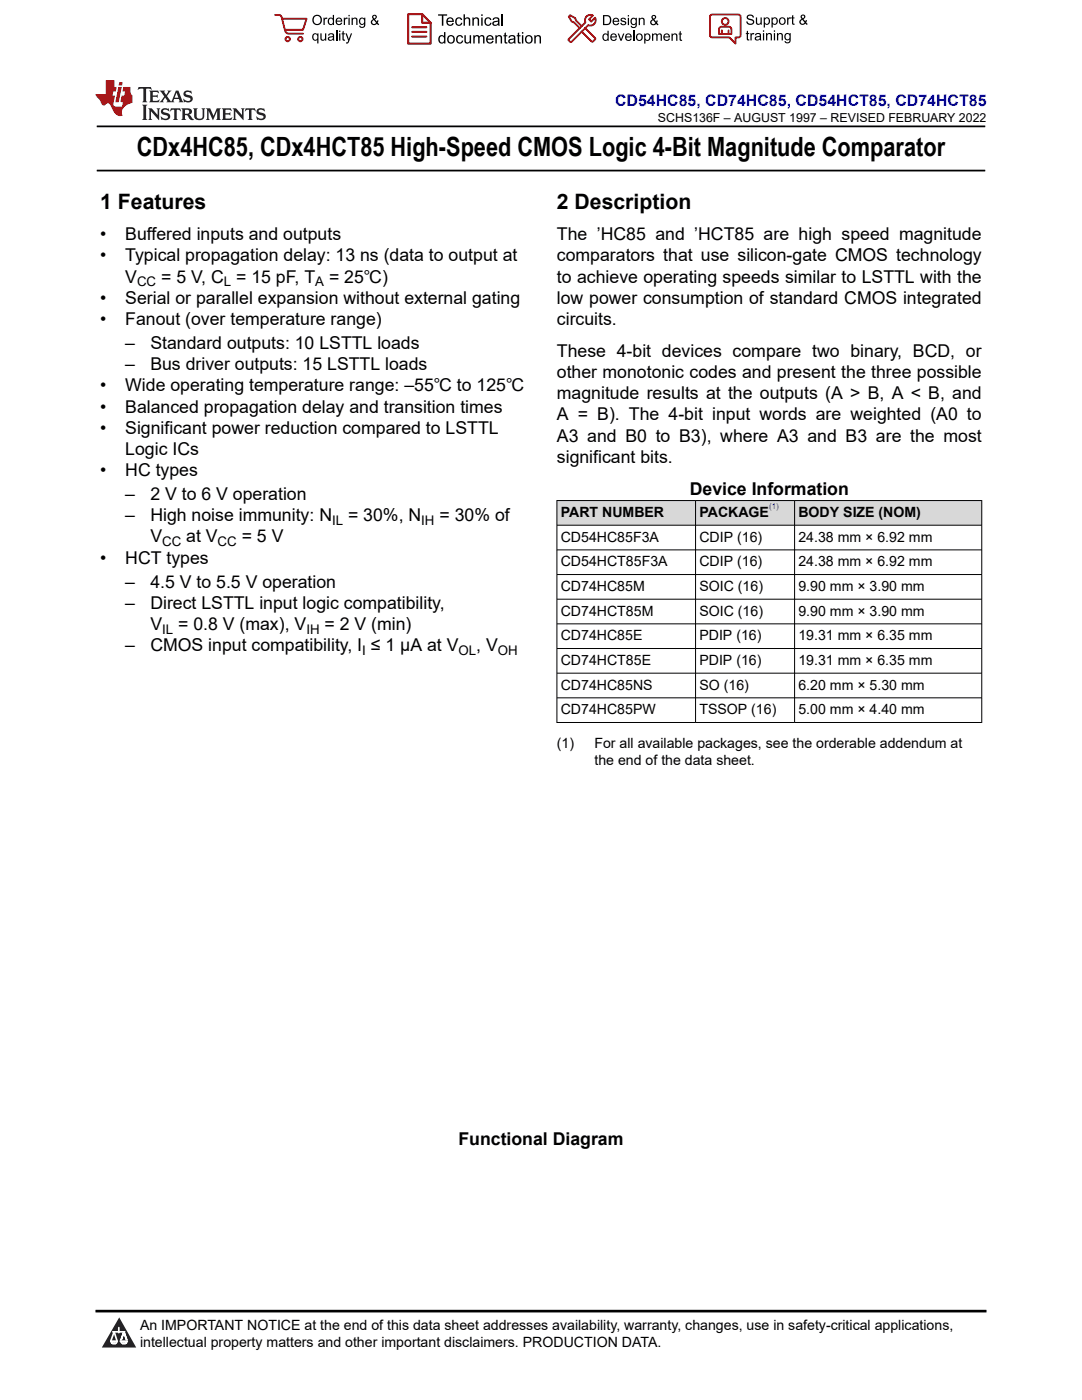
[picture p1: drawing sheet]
<svg xmlns="http://www.w3.org/2000/svg" width="216mm" height="279mm" viewBox="0 0 216 279" stroke-linecap="round" stroke-linejoin="round" font-family="sans-serif">
<path d="M19.3 25.2h177.3M19.3 34h177.3" fill="none" stroke="#000" stroke-width=".35"/>
<g fill="#d8d8d8">
<path d="M111.1 99.9h84.8v4.9h-84.8z" fill-rule="evenodd"/>
<path d="M111.2 100h27.5v4.8h-27.5z" fill-rule="evenodd"/>
<path d="M138.9 100h19.6v4.8h-19.6z" fill-rule="evenodd"/>
<path d="M158.6 100h37.2v4.8h-37.2z" fill-rule="evenodd"/>
</g>
<g fill="none" stroke="#000" stroke-width=".2">
<path d="M111.1 99.9h84.9M111.1 99.8v44.5M138.8 99.8v44.5M158.6 99.8v44.5M195.9 99.8v44.5M111.1 104.8h84.9M111.1 109.7h84.9M111.1 114.7h84.9M111.1 119.6h84.9M111.1 124.5h84.9M111.1 129.4h84.9M111.1 134.3h84.9"/>
<path d="M111.1 139.3h84.9M111.1 144.2h84.9"/>
</g>
<path d="M0 0h215.9v23.8h-215.9z" fill-rule="evenodd" fill="#fff"/>
<path d="M27.7 17.4l-.2 .6 .5-.3h.6v.1v2.2l-.2 .4h1l-.2-.4v-2.2v-.1h.5l.5 .3-.1-.6zM29.8 18.1l.2 .4v1.5l-.2 .4h1.9l.1-.6a1.08 1.08 0 0 1-1.3 .2v-.7h.6l.4 .2v-.6l-.4 .2h-.6v-.6l.2-.1a1 1 0 0 1 1 .2l-.1-.5zM31.8 18.1l1 1.1-1 1.2h.9l-.2-.2 .4-.7 .5 .7-.2 .2h1.6l-.2-.2 .1-.4h1l.1 .4-.1 .2h.9l-.2-.3-.8-2h-.5l-1 2.2-.8-1.1 .9-1.1h-.8l.2 .2-.5 .7-.3-.7 .1-.2zM35.2 18.5l.4 1h-.8zM36.8 18.2a.65 .65 0 0 0-.2 .7 .65 .65 0 0 0 .6 .5l.7 .2 .1 .2a.79 .79 0 0 1-.7 .4 .79 .79 0 0 1-.7-.5l.1 .7 .2-.1a.93 .93 0 0 0 1.1 .1 .93 .93 0 0 0 .4-1 1.46 1.46 0 0 0-1.2-.6l-.1-.3a1.09 1.09 0 0 1 1.2 .2l-.2-.6-.1 .1-.6-.2zM28.4 20.9l.2 .4v2.3l-.2 .3h1l-.2-.3v-2.3l.2-.4zM29.6 21.6l.2 .4v1.6l-.2 .3h.8l-.3-.3v-1.4l1.7 1.8v-2l.2-.4h-.8l.2 .2 .1 1.1-1.2-1.3zM32.3 21.8a.65 .65 0 0 0-.2 .7 .65 .65 0 0 0 .7 .4l.6 .2 .1 .2a.79 .79 0 0 1-.7 .4 .79 .79 0 0 1-.7-.5l.1 .7 .2-.1a.93 .93 0 0 0 1.1 .1 .93 .93 0 0 0 .4-.9 1.46 1.46 0 0 0-1.2-.6l-.1-.4a1.09 1.09 0 0 1 1.2 .2l-.2-.6-.1 .1-.6-.1zM34.1 21.6l-.1 .7a.63 .63 0 0 1 .7-.4l.1 1.7-.3 .3h1l-.2-.3v-1.7a.66 .66 0 0 1 .8 .4l-.1-.7zM36.2 21.6l.2 .4v1.6l-.2 .3h.9l-.2-.2v-.7h.5l.1 .2a.79 .79 0 0 0 1.2 .6l-1-.9a.61 .61 0 0 0 .6-.6 .61 .61 0 0 0-.5-.6zM36.9 21.9h.2a.47 .47 0 0 1 .5 .1 .47 .47 0 0 1 .1 .5l-.2 .2h-.6zM38.5 21.6l.2 .2a2.27 2.27 0 0 0 .4 2 1.04 1.04 0 0 0 1.7-.7v-1.3l.2-.2h-.8l.2 .4v1.1a.6 .6 0 0 1-.6 .6 .6 .6 0 0 1-.6-.6v-1.1l.3-.4zM41.1 21.6l.2 .4v1.6l-.2 .3h.7l-.2-.3v-1.5l.9 1.9 .8-1.9v1.5l-.2 .3h1l-.3-.3v-1.6l.3-.4h-.8l-.7 1.5-.7-1.5zM44.3 21.6l.2 .4v1.6l-.2 .3h1.9l.1-.5a1.09 1.09 0 0 1-1.3 .1v-.6h.6l.4 .1v-.6l-.4 .2h-.6v-.6l.2-.1a1.01 1.01 0 0 1 1 .3l-.1-.6zM46.4 21.6l.3 .4v1.6l-.3 .3h.8l-.2-.3v-1.4l1.6 1.8v-2l.2-.4h-.7l.2 .2v1.1l-1.2-1.3zM49 21.6l-.1 .7a.63 .63 0 0 1 .8-.4v1.7l-.3 .3h1l-.2-.3v-1.7a.66 .66 0 0 1 .8 .4l-.1-.7zM51.4 21.8a.65 .65 0 0 0-.2 .7 .65 .65 0 0 0 .6 .4l.6 .2 .2 .2a.79 .79 0 0 1-.8 .4 .79 .79 0 0 1-.6-.5l.1 .7 .2-.1a.93 .93 0 0 0 1 .1 .93 .93 0 0 0 .5-.9 1.46 1.46 0 0 0-1.3-.6l-.1-.4a1.09 1.09 0 0 1 1.3 .2l-.2-.6-.2 .1-.5-.1z" fill="#231f20"/>
<path d="M21.1 16v2.8h-2.1l.1 .3 .9 1a.95 .95 0 0 0 .9 .9 .59 .59 0 0 1 .6-.4 .59 .59 0 0 1 .5 .4l.4 .8a1.59 1.59 0 0 0 2.1 1.3 1.61 1.61 0 0 1 1-2.2l1-.4-.1-1.5a1.59 1.59 0 0 1-.4-1.6h-1.4l-.2 .9h.5l-.1 .8h-.5l-.2 1v.2l.4 .1-.2 .9h-.6a.73 .73 0 0 1-1.1-.7l.3-1.5h-.5l.2-.8h.5l.2-.9h-.5v-1.4zM23.6 17.4l-.6 3h.7l.6-3zM23.8 16.4l-.1 .7h.7l.1-.7z" fill="#ed1c24"/>
<g fill="#000">
<path d="M62.3 4a1 1 0 0 1 2 0 1 1 0 0 1-2 0zM62.8 3.4a.78 .78 0 0 0-.1 1.1 .78 .78 0 0 0 1.1 .1 .78 .78 0 0 0 .1-1.1 .78 .78 0 0 0-1.1-.1z" fill-rule="evenodd"/>
<path d="M62.5 6.8l.4-.2 .4 .3v-.2h.2v2h-.2v-.7a.68 .68 0 0 1-.9-.1 .68 .68 0 0 1 0-.9zM62.6 7a.51 .51 0 0 0-.1 .6 .51 .51 0 0 0 .7 .2 .51 .51 0 0 0 .1-.7 .51 .51 0 0 0-.7-.1z" fill-rule="evenodd"/>
<path d="M64.5 3.5h.3v.3l.1-.3h.3l.1 .1-.1 .2a.32 .32 0 0 0-.3 0 .32 .32 0 0 0-.1 .4v.8h-.3z" fill-rule="evenodd"/>
<path d="M63.9 6.7h.3v.8a.36 .36 0 0 0 .3 .4 .36 .36 0 0 0 .4-.5v-.7h.2v1.4h-.2v-.2a.51 .51 0 0 1-.6 .2 .51 .51 0 0 1-.4-.5z" fill-rule="evenodd"/>
<path d="M65.6 3.7l.4-.2 .4 .2v-.7h.3v2h-.3v-.2a.7 .7 0 0 1-1-.1 .7 .7 0 0 1 .2-1zM65.8 3.8a.51 .51 0 0 0-.1 .7 .51 .51 0 0 0 .6 .2 .51 .51 0 0 0 .1-.7 .51 .51 0 0 0-.6-.2z" fill-rule="evenodd"/>
<path d="M65.6 6.8a.66 .66 0 0 1 .8-.1 .66 .66 0 0 1 .3 .8v.6h-.2l-.1-.2a.52 .52 0 0 1-.7 .2 .52 .52 0 0 1-.2-.6l.3-.2a.42 .42 0 0 0 .6-.3l-.3-.2-.3 .1-.1 .2h-.3zM65.7 7.6a.35 .35 0 0 0 .3 .4 .35 .35 0 0 0 .4-.4v-.2z" fill-rule="evenodd"/>
<path d="M67.7 6.1h.2v.3h-.2zM67.7 6.7h.2v1.4h-.2z" fill-rule="evenodd"/>
<path d="M67.1 3.7a.68 .68 0 0 1 .9-.1 .68 .68 0 0 1 .3 .7h-1.1a.42 .42 0 0 0 .3 .5 .42 .42 0 0 0 .5-.3h.3a.73 .73 0 0 1-1.1 .4 .73 .73 0 0 1-.1-1.2zM67.4 3.8l-.2 .3h.8l-.2-.4z" fill-rule="evenodd"/>
<path d="M68.6 3.5h.2v.3l.2-.3h.3l.1 .1-.1 .2a.32 .32 0 0 0-.4 0 .32 .32 0 0 0-.1 .4v.8h-.2z" fill-rule="evenodd"/>
<path d="M68.3 6.3l.3-.1v.5h.2v.1h-.2v.9l.3 .4a.36 .36 0 0 1-.4 0 .36 .36 0 0 1-.2-.4v-.9h-.1v-.1h.1z" fill-rule="evenodd"/>
<path d="M68.9 6.7h.3l.4 1.1 .4-1.1h.3l-.6 1.4a.51 .51 0 0 1-.6 .6l-.1-.3h.3l.2-.3z" fill-rule="evenodd"/>
<path d="M69.5 3h.3v.3h-.3zM69.5 3.5h.3v1.5h-.3z" fill-rule="evenodd"/>
<path d="M70.2 3.5h.2v.2a.52 .52 0 0 1 .6-.2 .52 .52 0 0 1 .3 .6v.9h-.2v-.9a.34 .34 0 0 0-.3-.4 .34 .34 0 0 0-.4 .3v1h-.2z" fill-rule="evenodd"/>
<path d="M71.8 3.7l.4-.2 .5 .2v-.2h.2v1.3a.64 .64 0 0 1-.5 .8 .64 .64 0 0 1-.7-.5h.2a.41 .41 0 0 0 .5 .2 .41 .41 0 0 0 .2-.5 .69 .69 0 0 1-.9-.1 .69 .69 0 0 1 .1-1zM72 3.8a.5 .5 0 0 0-.1 .7 .5 .5 0 0 0 .7 .1 .5 .5 0 0 0 .1-.6 .5 .5 0 0 0-.7-.2z" fill-rule="evenodd"/>
<path d="M74.4 3.1a.47 .47 0 0 1 .7 .1 .47 .47 0 0 1-.3 .7l.4 .4 .1-.3 .2 .1-.1 .4 .3 .3-.2 .2-.3-.3a.63 .63 0 0 1-1 .1 .63 .63 0 0 1 .3-1l-.3-.4zM74.5 3.4a.27 .27 0 0 0 .5 0 .27 .27 0 0 0-.5 0zM74.4 4.1a.4 .4 0 0 0 0 .6 .4 .4 0 0 0 .6-.1l-.4-.6z" fill-rule="evenodd"/>
<path d="M87.4 2.9h1.8v.2h-.7v2h-.3v-2h-.8z" fill-rule="evenodd"/>
<path d="M87.6 7.2l.5-.2 .5 .2v-.8h.3v2.3h-.3v-.2a.76 .76 0 0 1-1-.1 .76 .76 0 0 1-.1-1zM87.9 7.4a.58 .58 0 0 0-.2 .7 .58 .58 0 0 0 .8 .2 .58 .58 0 0 0 .1-.7 .58 .58 0 0 0-.7-.2z" fill-rule="evenodd"/>
<path d="M89.5 7.2a.81 .81 0 0 1 1.1 .1 .81 .81 0 0 1-.2 1.2 .81 .81 0 0 1-1.1-.2l-.1-.7zM89.6 7.4a.57 .57 0 0 0 0 .8 .57 .57 0 0 0 .8 0 .57 .57 0 0 0 0-.7 .57 .57 0 0 0-.8-.1z" fill-rule="evenodd"/>
<path d="M89.3 3.7a.77 .77 0 0 1 .9-.2 .77 .77 0 0 1 .4 .9h-1.3a.48 .48 0 0 0 .4 .5 .48 .48 0 0 0 .6-.3h.3a.83 .83 0 0 1-1.3 .4 .83 .83 0 0 1 0-1.3zM89.5 3.8l-.2 .4h1l-.3-.5z" fill-rule="evenodd"/>
<path d="M91 3.7a.7 .7 0 0 1 1.2 .3h-.2a.45 .45 0 0 0-.6-.3 .45 .45 0 0 0-.3 .6 .45 .45 0 0 0 .3 .6 .45 .45 0 0 0 .6-.4l.3 .1a.76 .76 0 0 1-1.1 .5 .76 .76 0 0 1-.3-1.1z" fill-rule="evenodd"/>
<path d="M91.2 7.2a.7 .7 0 0 1 1.2 .3l-.3 .1a.45 .45 0 0 0-.5-.4 .45 .45 0 0 0-.3 .7 .45 .45 0 0 0 .3 .6 .45 .45 0 0 0 .6-.4h.2a.76 .76 0 0 1-1 .5 .76 .76 0 0 1-.4-1.1z" fill-rule="evenodd"/>
<path d="M92.5 2.9h.3v.8a.59 .59 0 0 1 .7-.2 .59 .59 0 0 1 .3 .6v1h-.2v-1a.4 .4 0 0 0-.5-.4 .4 .4 0 0 0-.3 .5v.9h-.3z" fill-rule="evenodd"/>
<path d="M92.7 7h.2v.9a.41 .41 0 0 0 .5 .6 .41 .41 0 0 0 .3-.6v-.9h.3v1.7h-.3v-.3a.58 .58 0 0 1-.7 .3 .58 .58 0 0 1-.3-.7z" fill-rule="evenodd"/>
<path d="M94.3 3.5h.2v.2a.59 .59 0 0 1 .7-.2 .59 .59 0 0 1 .4 .6v1h-.3v-1a.41 .41 0 0 0-.4-.4 .41 .41 0 0 0-.4 .5v.9h-.2z" fill-rule="evenodd"/>
<path d="M94.4 7h.3v.3a.56 .56 0 0 1 1 0 .54 .54 0 0 1 .6-.3 .54 .54 0 0 1 .4 .5v1.2h-.3v-1.1a.34 .34 0 0 0-.3-.4 .34 .34 0 0 0-.4 .3v1.2h-.3v-1.1a.38 .38 0 0 0-.5-.3 .38 .38 0 0 0-.2 .5v.9h-.3z" fill-rule="evenodd"/>
<path d="M96 2.9h.3v.3h-.3zM96 3.5h.3v1.6h-.3z" fill-rule="evenodd"/>
<path d="M96.8 3.7a.7 .7 0 0 1 1.3 .3h-.3a.45 .45 0 0 0-.6-.3 .45 .45 0 0 0-.3 .6 .45 .45 0 0 0 .3 .6 .45 .45 0 0 0 .6-.4l.3 .1a.76 .76 0 0 1-1.1 .5 .76 .76 0 0 1-.3-1.1z" fill-rule="evenodd"/>
<path d="M97.2 7.2a.77 .77 0 0 1 .9-.1 .77 .77 0 0 1 .4 .8h-1.2a.48 .48 0 0 0 .3 .6 .48 .48 0 0 0 .6-.4l.3 .1a.83 .83 0 0 1-1.3 .3 .83 .83 0 0 1 0-1.3zM97.4 7.4l-.1 .3h.9l-.2-.4z" fill-rule="evenodd"/>
<path d="M98.8 7h.3v.3a.59 .59 0 0 1 .7-.3 .59 .59 0 0 1 .4 .7v1h-.3v-1a.41 .41 0 0 0-.5-.5 .41 .41 0 0 0-.3 .6v.9h-.3z" fill-rule="evenodd"/>
<path d="M98.4 3.7a.74 .74 0 0 1 1-.2 .74 .74 0 0 1 .3 .9v.7h-.3v-.2a.59 .59 0 0 1-.8 .3 .59 .59 0 0 1-.3-.8l1.1-.3a.42 .42 0 0 0-.4-.4 .42 .42 0 0 0-.5 .3h-.2zM98.6 4.5a.36 .36 0 0 0 .2 .5 .36 .36 0 0 0 .5-.2l.1-.5z" fill-rule="evenodd"/>
<path d="M100.7 6.6l.2-.1v.5h.3v.2h-.3v1l.1 .2h.2l.1 .3a.41 .41 0 0 1-.5-.1 .41 .41 0 0 1-.1-.4v-1h-.2v-.2h.2z" fill-rule="evenodd"/>
<path d="M101.6 7.2a.74 .74 0 0 1 .9-.2 .74 .74 0 0 1 .3 1l.1 .7h-.3v-.2a.59 .59 0 0 1-.8 .2 .59 .59 0 0 1-.3-.8l1-.3a.42 .42 0 0 0-.3-.4 .42 .42 0 0 0-.5 .3h-.3zM101.8 8.1a.36 .36 0 0 0 .1 .5 .36 .36 0 0 0 .5-.3l.2-.4z" fill-rule="evenodd"/>
<path d="M103.3 6.6l.3-.1v.5h.3v.2h-.3v1l.1 .2h.2v.3a.41 .41 0 0 1-.5-.1 .41 .41 0 0 1-.1-.4v-1h-.2v-.2h.2z" fill-rule="evenodd"/>
<path d="M104.1 6.4h.3v.3h-.3zM104.1 7h.3v1.7h-.3z" fill-rule="evenodd"/>
<path d="M105 7.2a.81 .81 0 0 1 1.1 .1 .81 .81 0 0 1-.1 1.2 .81 .81 0 0 1-1.2-.2v-.7zM105.2 7.4a.57 .57 0 0 0-.1 .8 .57 .57 0 0 0 .8 0 .57 .57 0 0 0 0-.7 .57 .57 0 0 0-.7-.1z" fill-rule="evenodd"/>
<path d="M106.6 7h.3v.3a.59 .59 0 0 1 .7-.3 .59 .59 0 0 1 .4 .7v1h-.3v-1a.41 .41 0 0 0-.5-.5 .41 .41 0 0 0-.3 .6v.9h-.3z" fill-rule="evenodd"/>
<path d="M120.3 3h.7a1 1 0 0 1 1 1 1 1 0 0 1-1 1h-.7zM120.6 3.2v1.6h.4a.77 .77 0 0 0 .7-.8 .77 .77 0 0 0-.7-.8z" fill-rule="evenodd"/>
<path d="M120.4 6.9l.4-.2 .4 .2v-.8h.3v2h-.3v-.1a.7 .7 0 0 1-.9-.2 .7 .7 0 0 1 .1-.9zM120.6 7a.51 .51 0 0 0-.1 .7 .51 .51 0 0 0 .6 .1 .51 .51 0 0 0 .1-.6 .51 .51 0 0 0-.6-.2z" fill-rule="evenodd"/>
<path d="M122 6.9a.68 .68 0 0 1 .8-.2 .68 .68 0 0 1 .3 .8h-1.1a.42 .42 0 0 0 .3 .5 .42 .42 0 0 0 .5-.3h.3a.73 .73 0 0 1-1.1 .3 .73 .73 0 0 1 0-1.1zM122.2 7l-.2 .3h.8l-.2-.4z" fill-rule="evenodd"/>
<path d="M122.4 3.7a.68 .68 0 0 1 .8-.1 .68 .68 0 0 1 .4 .8h-1.1a.42 .42 0 0 0 .3 .4 .42 .42 0 0 0 .5-.3l.3 .1a.73 .73 0 0 1-1.2 .3 .73 .73 0 0 1 0-1.2zM122.6 3.8l-.1 .3h.8l-.2-.3z" fill-rule="evenodd"/>
<path d="M123.9 3.7l.1-.1a.62 .62 0 0 1 .9 .3l-.2 .1a.29 .29 0 0 0-.3-.3 .29 .29 0 0 0-.3 .3l.1 .1a.58 .58 0 0 1 .6 .1 .58 .58 0 0 1 .1 .6 .67 .67 0 0 1-1.1-.2l.2-.1a.33 .33 0 0 0 .4 .4 .33 .33 0 0 0 .3-.4 .71 .71 0 0 1-.9-.6z" fill-rule="evenodd"/>
<path d="M123.3 6.7h.2l.4 1.2 .4-1.2h.3l-.6 1.4h-.2z" fill-rule="evenodd"/>
<path d="M125.3 3h.2v.3h-.2zM125.3 3.6h.2v1.4h-.2z" fill-rule="evenodd"/>
<path d="M124.9 6.9a.68 .68 0 0 1 .8-.2 .68 .68 0 0 1 .4 .8h-1.1a.42 .42 0 0 0 .3 .5 .42 .42 0 0 0 .5-.3h.3a.73 .73 0 0 1-1.2 .3 .73 .73 0 0 1 0-1.1zM125.1 7l-.1 .3h.8l-.2-.4z" fill-rule="evenodd"/>
<path d="M126 3.7l.4-.2 .4 .2v-.1h.3v1.2a.64 .64 0 0 1-.5 .8 .64 .64 0 0 1-.8-.5l.3 .1a.41 .41 0 0 0 .5 .2 .41 .41 0 0 0 .2-.6 .69 .69 0 0 1-.9-.1 .69 .69 0 0 1 .1-1zM126.2 3.9a.5 .5 0 0 0-.1 .6 .5 .5 0 0 0 .6 .2 .5 .5 0 0 0 .2-.7 .5 .5 0 0 0-.7-.1z" fill-rule="evenodd"/>
<path d="M126.9 7.4a.73 .73 0 0 1 1.4 0 .73 .73 0 0 1-1.4 0zM127.3 7a.5 .5 0 0 0-.1 .7 .5 .5 0 0 0 .7 0 .5 .5 0 0 0 0-.6 .5 .5 0 0 0-.6-.1z" fill-rule="evenodd"/>
<path d="M127.5 3.6h.2v.2a.52 .52 0 0 1 .6-.3 .52 .52 0 0 1 .3 .6v.9h-.2v-.9a.34 .34 0 0 0-.3-.4 .34 .34 0 0 0-.4 .3v1h-.2z" fill-rule="evenodd"/>
<path d="M128.5 6.7h.3v.2a.67 .67 0 0 1 .9 0 .67 .67 0 0 1 0 .9 .55 .55 0 0 1-.9 .2v.7h-.3zM128.9 7a.5 .5 0 0 0-.1 .7 .5 .5 0 0 0 .6 .1 .5 .5 0 0 0 .2-.6 .5 .5 0 0 0-.7-.2z" fill-rule="evenodd"/>
<path d="M130.1 6.7h.2v.2a.49 .49 0 0 1 .9 0l.4-.2a.42 .42 0 0 1 .5 .4v1h-.3v-.9a.3 .3 0 0 0-.2-.3 .3 .3 0 0 0-.4 .2v1h-.2v-.9a.33 .33 0 0 0-.5-.3 .33 .33 0 0 0-.2 .5v.7h-.2z" fill-rule="evenodd"/>
<path d="M130.1 3.1a.47 .47 0 0 1 .8 .1 .47 .47 0 0 1-.3 .7l.3 .4 .1-.2h.3l-.2 .5 .3 .3-.2 .2-.3-.3a.63 .63 0 0 1-1 .1 .63 .63 0 0 1 .3-1l-.2-.5zM130.2 3.5a.27 .27 0 0 0 .5 0 .27 .27 0 0 0-.5 0zM130.2 4.1a.4 .4 0 0 0 0 .7 .4 .4 0 0 0 .6-.2l-.5-.6z" fill-rule="evenodd"/>
<path d="M132.5 6.9a.68 .68 0 0 1 .9-.2 .68 .68 0 0 1 .3 .8h-1.1a.42 .42 0 0 0 .3 .5 .42 .42 0 0 0 .5-.3h.3a.73 .73 0 0 1-1.1 .3 .73 .73 0 0 1-.1-1.1zM132.7 7l-.1 .3h.8l-.2-.4z" fill-rule="evenodd"/>
<path d="M134 6.7h.2v.2a.52 .52 0 0 1 .6-.2 .52 .52 0 0 1 .4 .6v.8h-.3v-.8a.34 .34 0 0 0-.2-.4 .34 .34 0 0 0-.4 .2l-.1 1h-.2z" fill-rule="evenodd"/>
<path d="M135.6 6.3l.2-.1v.5h.3v.2h-.3v.8l.3 .4a.36 .36 0 0 1-.4 0 .36 .36 0 0 1-.1-.4v-.8h-.2v-.2h.2z" fill-rule="evenodd"/>
<path d="M149.2 3a.8 .8 0 0 1 1.2 .5h-.2a.44 .44 0 0 0-.5-.4 .44 .44 0 0 0-.4 .5l.2 .1a.9 .9 0 0 1 1 .8 .84 .84 0 0 1-.9 .5 .84 .84 0 0 1-.7-.7h.3a.52 .52 0 0 0 .5 .5 .52 .52 0 0 0 .5-.6l-.2-.1a.85 .85 0 0 1-1-.8z" fill-rule="evenodd"/>
<path d="M149 6.3l.3-.2v.5h.2v.2h-.2v.9l.2 .4a.36 .36 0 0 1-.4-.1 .36 .36 0 0 1-.1-.4v-.8h-.2v-.2h.2z" fill-rule="evenodd"/>
<path d="M149.7 6.6h.3v.2l.1-.2h.3l.1 .1-.1 .2a.32 .32 0 0 0-.3 0 .32 .32 0 0 0-.1 .4v.8h-.3z" fill-rule="evenodd"/>
<path d="M150.7 6.8a.66 .66 0 0 1 .9-.2 .66 .66 0 0 1 .3 .9v.6h-.2l-.1-.2a.52 .52 0 0 1-.7 .2 .52 .52 0 0 1-.2-.7l.2-.1a.42 .42 0 0 0 .7-.3l-.3-.2h-.3l-.1 .3-.3-.1zM150.9 7.5a.35 .35 0 0 0 .3 .5 .35 .35 0 0 0 .4-.4v-.3z" fill-rule="evenodd"/>
<path d="M150.8 3.5h.3v.8a.36 .36 0 0 0 .3 .5 .36 .36 0 0 0 .4-.5v-.8h.2v1.4h-.2v-.2a.51 .51 0 0 1-.6 .3 .51 .51 0 0 1-.4-.6z" fill-rule="evenodd"/>
<path d="M152.2 6.1h.3v.2h-.3zM152.2 6.6h.3v1.5h-.3z" fill-rule="evenodd"/>
<path d="M152.4 3.5h.2v.2a.67 .67 0 0 1 .9 0 .67 .67 0 0 1 .1 .9 .55 .55 0 0 1-1 .2v.7h-.2zM152.7 3.8a.5 .5 0 0 0-.1 .7 .5 .5 0 0 0 .7 .1 .5 .5 0 0 0 .1-.6 .5 .5 0 0 0-.7-.2z" fill-rule="evenodd"/>
<path d="M152.9 6.6h.2v.2a.52 .52 0 0 1 .6-.2 .52 .52 0 0 1 .3 .6v.9h-.2v-.9a.34 .34 0 0 0-.3-.4 .34 .34 0 0 0-.4 .2v1.1h-.2z" fill-rule="evenodd"/>
<path d="M153.9 3.5h.3v.2a.67 .67 0 0 1 .9 0 .67 .67 0 0 1 0 .9 .55 .55 0 0 1-.9 .2v.7h-.3zM154.3 3.8a.5 .5 0 0 0-.1 .7 .5 .5 0 0 0 .6 .1 .5 .5 0 0 0 .2-.6 .5 .5 0 0 0-.7-.2z" fill-rule="evenodd"/>
<path d="M154.4 6.1h.3v.2h-.3zM154.4 6.6h.3v1.5h-.3z" fill-rule="evenodd"/>
<path d="M155 6.6h.3v.2a.52 .52 0 0 1 .6-.2 .52 .52 0 0 1 .3 .6v.9h-.2v-.9a.34 .34 0 0 0-.3-.4 .34 .34 0 0 0-.4 .2v1.1h-.3z" fill-rule="evenodd"/>
<path d="M155.4 4.2a.75 .75 0 0 1 1.5 0 .75 .75 0 0 1-1.5 0zM155.8 3.8a.5 .5 0 0 0-.1 .7 .5 .5 0 0 0 .8 0 .5 .5 0 0 0 0-.7 .5 .5 0 0 0-.7 0z" fill-rule="evenodd"/>
<path d="M156.7 6.8l.4-.2 .5 .2v-.2h.2v1.3a.64 .64 0 0 1-.5 .7 .64 .64 0 0 1-.8-.4h.3a.41 .41 0 0 0 .5 .2 .41 .41 0 0 0 .2-.5 .69 .69 0 0 1-.9-.1 .69 .69 0 0 1 .1-1zM156.9 6.9a.5 .5 0 0 0-.1 .7 .5 .5 0 0 0 .6 .1 .5 .5 0 0 0 .2-.7 .5 .5 0 0 0-.7-.1z" fill-rule="evenodd"/>
<path d="M157.1 3.5h.2v.2l.1-.2h.3h.2l-.1 .3a.32 .32 0 0 0-.4 0 .32 .32 0 0 0-.1 .4v.7h-.2z" fill-rule="evenodd"/>
<path d="M158 3.1l.3-.1v.5h.2v.2h-.2v.8l.3 .4a.36 .36 0 0 1-.4 0 .36 .36 0 0 1-.2-.4v-.8h-.1v-.2h.1z" fill-rule="evenodd"/>
<path d="M159.9 3a.47 .47 0 0 1 .7 .1 .47 .47 0 0 1-.3 .7l.4 .5 .1-.3h.2l-.1 .5 .3 .3-.2 .2-.3-.3a.63 .63 0 0 1-1 .1 .63 .63 0 0 1 .3-1l-.3-.5zM160 3.4a.27 .27 0 0 0 .5 0 .27 .27 0 0 0-.5 0zM159.9 4.1a.4 .4 0 0 0 0 .6 .4 .4 0 0 0 .6-.2l-.4-.6z" fill-rule="evenodd"/>
</g>
<path d="M67.2 6.1v2M126.5 6.1v2" fill="none" stroke="#000" stroke-width=".25"/>
<g fill="none" stroke="#de0000" stroke-width=".37">
<path d="M54.9 3h.9a1.19 1.19 0 0 1 .6 1.2l.6 2.1a.85 .85 0 0 0 1 .4h2.5M56.3 3.7h4.9l-.7 2.2h-3.6M116.1 5.2l-1.2-1.1-.1-.5-1-.6-.3 .3 .6 1 .5 .2 1.1 1.1M116.8 5.6l1.9 2v.3l-.4 .4h-.3l-1.9-2zM116.8 5.6l.6-.6a1.07 1.07 0 0 0 1.2-.2 1.07 1.07 0 0 0 .1-1.3l-.7 .8-.5-.4 .8-.8a1.07 1.07 0 0 0-1.2 .2 1.07 1.07 0 0 0-.3 1.2l-3.3 3.3v.3l.3 .3h.2l2.1-2.1M141.7 3.1l.4-.2h5.3l.3 .2 .1 3.9-.2 .4-.8 .1v1.2l-1.3-1.2h-3.4l-.4-.2zM143.5 5.6l.5-.3 1.7 .1 .2 .5v.9h-2.4zM144 6.1v.7M145.4 6.1v.7"/>
<circle cx="57.4" cy="7.8" r=".44"/>
<circle cx="59.9" cy="7.8" r=".44"/>
<circle cx="144.7" cy="4.3" r=".67"/>
</g>
<path d="M100.2 2.9v2.2" fill="none" stroke="#000" stroke-width=".28"/>
<path d="M81.4 2.8h2.8v1.7h1.7v4.2h-4.5zM82.3 6.4h2.8M82.3 5.4h2.8M82.3 7.3h2.8M84.2 2.8l1.7 1.7" fill="none" stroke="#de0000" stroke-width=".42"/>
<path d="M0 261.4h215.9v18h-215.9z" fill-rule="evenodd" fill="#fff"/>
<path d="M23.8 262.9l3.4 6h-6.9z" fill="#231f20"/>
<path d="M22.1 267.7h1.3l-.4 .5h-.3a.55 .55 0 0 1-.6-.5z" fill-rule="evenodd" fill="#fff"/>
<path d="M22.1 267.7h1.3l-.4 .5h-.3a.55 .55 0 0 1-.6-.5z" fill="none" stroke="#231f20" stroke-width=".34"/>
<path d="M22.1 267.7h1.3l-.4 .5h-.5zM22.6 265.8h.1M22.6 265.8h2.3zM23.7 265.9h.1M23.7 264.9v1zM24 267.7h.1" fill="none" stroke="#fff" stroke-width=".34"/>
<path d="M24.7 265.8l-.7 1.9z" fill="#fff"/>
<path d="M24.7 265.8l-.7 1.9z" fill="none" stroke="#fff" stroke-width=".34"/>
<path d="M24.7 265.8l.7 1.9z" fill="#fff"/>
<path d="M24.7 265.8l.7 1.9zM25.3 267.7h.1" fill="none" stroke="#fff" stroke-width=".34"/>
<path d="M22.8 265.8l-.7 1.9z" fill="#fff"/>
<path d="M22.8 265.8l-.7 1.9z" fill="none" stroke="#fff" stroke-width=".34"/>
<path d="M22.8 265.8l.6 1.9z" fill="#fff"/>
<path d="M22.8 265.8l.6 1.9z" fill="none" stroke="#fff" stroke-width=".34"/>
<path d="M24.1 267.7h1.3a.65 .65 0 0 1-.6 .5 .65 .65 0 0 1-.7-.5z" fill-rule="evenodd" fill="#fff"/>
<path d="M24.1 267.7h1.3a.65 .65 0 0 1-.6 .5 .65 .65 0 0 1-.7-.5z" fill="none" stroke="#231f20" stroke-width=".34"/>
<path d="M24 267.7h.1M24.1 267.7h1.3l-.4 .5h-.5z" fill="none" stroke="#fff" stroke-width=".34"/>
<path d="M19 261.7h177.8" fill="none" stroke="#000" stroke-width=".53"/>
<text font-size="5.3" x="27.3" y="31.2">CDx4HC85, CDx4HCT85 High-Speed CMOS Logic 4-Bit Magnitude Comparator</text>
<g font-size="4.2">
<text x="20" y="41.8">1 Features</text>
<text x="111.1" y="41.8">2 Description</text>
</g>
<g font-size="3.5">
<text x="20" y="47.9">•</text>
<text x="25" y="47.9">Buffered inputs and outputs</text>
<text x="111.1" y="47.9">The ’HC85 and ’HCT85 are high speed magnitude</text>
<text x="20" y="52.2">•</text>
<text x="25" y="52.2">Typical propagation delay: 13 ns (data to output at</text>
<text x="111.1" y="52.2">comparators that use silicon-gate CMOS technology</text>
<text x="25" y="56.4">V</text>
<text x="32.2" y="56.4">= 5 V, C = 15 pF, T</text>
<text x="65.7" y="56.4">= 25℃)</text>
<text x="111.1" y="56.4">to achieve operating speeds similar to LSTTL with the</text>
<text x="20" y="60.6">•</text>
<text x="20" y="64.9">•</text>
<text x="25" y="60.6">Serial or parallel expansion without external gating</text>
<text x="25" y="64.9">Fanout (over temperature range)</text>
<text x="111.1" y="64.9">circuits.</text>
<text x="111.1" y="60.6">low power consumption of standard CMOS integrated</text>
<text x="25" y="69.6">–</text>
<text x="30" y="69.6">Standard outputs: 10 LSTTL loads</text>
<text x="111.1" y="71.2">These 4-bit devices compare two binary, BCD, or</text>
<text x="25" y="73.9">–</text>
<text x="30" y="73.9">Bus driver outputs: 15 LSTTL loads</text>
<text x="111.1" y="75.5">other monotonic codes and present the three possible</text>
<text x="20" y="78.1">•</text>
<text x="20" y="82.3">•</text>
<text x="25" y="78.1">Wide operating temperature range: –55℃ to 125℃</text>
<text x="25" y="82.3">Balanced propagation delay and transition times</text>
<text x="111.1" y="83.9">A = B). The 4-bit input words are weighted (A0 to</text>
<text x="111.1" y="79.7">magnitude results at the outputs (A &gt; B, A &lt; B, and</text>
<text x="20" y="86.6">•</text>
<text x="25" y="86.6">Significant power reduction compared to LSTTL</text>
<text x="111.1" y="88.2">A3 and B0 to B3), where A3 and B3 are the most</text>
<text x="20" y="95">•</text>
<text x="25" y="90.8">Logic ICs</text>
<text x="25" y="95">HC types</text>
<text x="111.1" y="92.4">significant bits.</text>
<text x="25" y="99.8">–</text>
<text x="30" y="99.8">2 V to 6 V operation</text>
<text x="137.6" y="98.7">Device Information</text>
<text x="25" y="104">–</text>
<text x="30" y="104">High noise immunity: N</text>
<text x="69.5" y="104">= 30%, N</text>
<text x="87.7" y="104">= 30% of</text>
<text x="20" y="112.5">•</text>
<text x="25" y="112.5">HCT types</text>
<text x="30" y="108.3">V</text>
<text x="37.2" y="108.3">at V</text>
<text x="48.2" y="108.3">= 5 V</text>
<text x="25" y="117.3">–</text>
<text x="30" y="117.3">4.5 V to 5.5 V operation</text>
<text x="25" y="121.5">–</text>
<text x="30" y="121.5">Direct LSTTL input logic compatibility,</text>
<text x="30" y="125.7">V</text>
<text x="35.5" y="125.7">= 0.8 V (max), V</text>
<text x="64.8" y="125.7">= 2 V (min)</text>
<text x="25" y="130">–</text>
<text x="30" y="130">CMOS input compatibility, I ≤ 1 μA at V</text>
<text x="95" y="130">, V</text>
<text x="91.5" y="228.4">Functional Diagram</text>
</g>
<text font-size="3.2" fill="#00f" x="122.7" y="21.1">CD54HC85, CD74HC85, CD54HCT85, CD74HCT85</text>
<g font-size="2.8">
<text x="111.9" y="103.2">PART NUMBER</text>
<text x="139.6" y="103.2">PACKAGE</text>
<text x="159.3" y="103.2">BODY SIZE (NOM)</text>
<text x="111.9" y="108.1">CD54HC85F3A</text>
<text x="111.9" y="113">CD54HCT85F3A</text>
<text x="139.6" y="108.1">CDIP (16)</text>
<text x="139.6" y="113">CDIP (16)</text>
<text x="159.3" y="108.1">24.38 mm × 6.92 mm</text>
<text x="159.3" y="113">24.38 mm × 6.92 mm</text>
<text x="111.9" y="117.9">CD74HC85M</text>
<text x="139.6" y="117.9">SOIC (16)</text>
<text x="159.3" y="117.9">9.90 mm × 3.90 mm</text>
<text x="111.9" y="122.9">CD74HCT85M</text>
<text x="139.6" y="122.9">SOIC (16)</text>
<text x="159.3" y="122.9">9.90 mm × 3.90 mm</text>
<text x="111.9" y="127.8">CD74HC85E</text>
<text x="139.6" y="127.8">PDIP (16)</text>
<text x="159.3" y="127.8">19.31 mm × 6.35 mm</text>
<text x="111.9" y="132.7">CD74HCT85E</text>
<text x="111.9" y="137.6">CD74HC85NS</text>
<text x="139.6" y="132.7">PDIP (16)</text>
<text x="139.6" y="137.6">SO (16)</text>
<text x="159.3" y="132.7">19.31 mm × 6.35 mm</text>
<text x="159.3" y="137.6">6.20 mm × 5.30 mm</text>
<text x="111.9" y="142.5">CD74HC85PW</text>
<text x="139.6" y="142.5">TSSOP (16)</text>
<text x="159.3" y="142.5">5.00 mm × 4.40 mm</text>
<text x="111.1" y="149.3">(1)</text>
<text x="118.6" y="149.3">For all available packages, see the orderable addendum at</text>
<text x="118.6" y="152.7">the end of the data sheet.</text>
<text x="27.9" y="265.5">An IMPORTANT NOTICE at the end of this data sheet addresses availability, warranty, changes, use in safety-critical applications,</text>
<text x="27.9" y="268.9">intellectual property matters and other important disclaimers. PRODUCTION DATA.</text>
</g>
<g font-size="2.6">
<text x="27.4" y="57.1">CC</text>
<text x="44.7" y="57.1">L</text>
<text x="62.9" y="57.1">A</text>
<text x="66.3" y="104.7">IL</text>
<text x="84.1" y="104.7">IH</text>
<text x="32.4" y="109">CC</text>
<text x="43.4" y="109">CC</text>
<text x="32.4" y="126.4">IL</text>
<text x="61.1" y="126.4">IH</text>
<text x="72.3" y="130.7">I</text>
<text x="91.5" y="130.7">OL</text>
<text x="99.3" y="130.7">OH</text>
</g>
<text font-size="2.5" x="131.3" y="24.3">SCHS136F – AUGUST 1997 – REVISED FEBRUARY 2022</text>
<text font-size="1.6" fill="#00f" x="153.5" y="101.5">(1)</text>
</svg>
